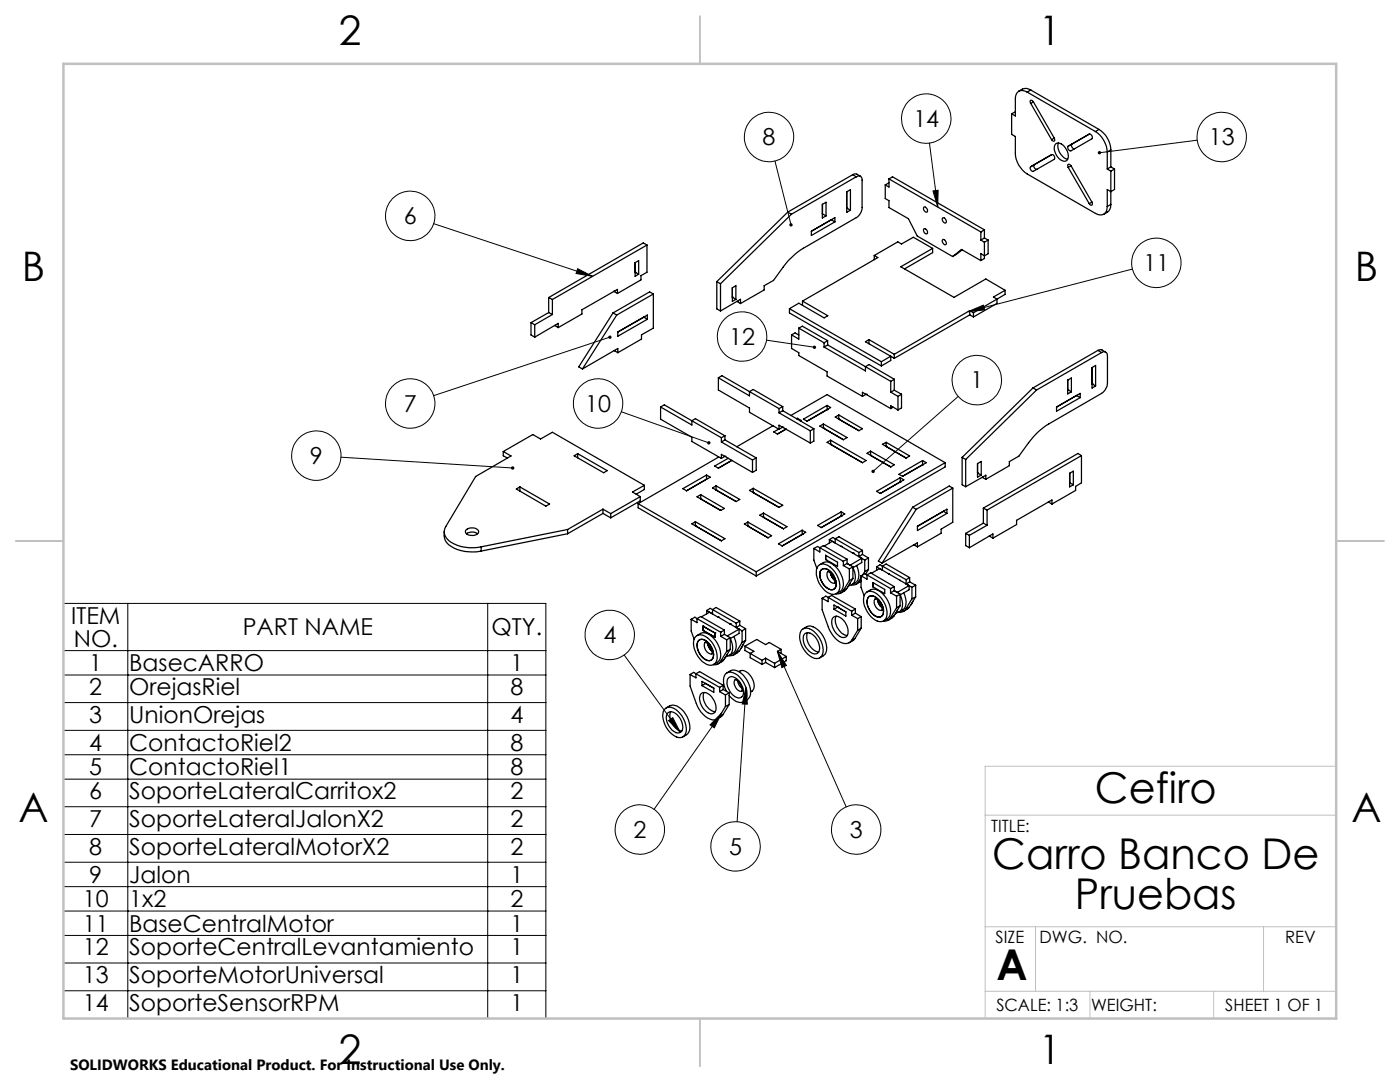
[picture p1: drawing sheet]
<svg xmlns="http://www.w3.org/2000/svg" width="279mm" height="216mm" viewBox="0 0 279 216" stroke-linecap="round" stroke-linejoin="round" font-family="sans-serif">
<g fill="none" stroke="#000" stroke-width=".25">
<path d="M205 18.4a1.43 1.43 0 0 0-1.7-.2 1.43 1.43 0 0 0-.7 1.5v3.4l-.7-.4M205 18.4l13.6 7.8M205.7 18a1.87 1.87 0 0 0-2.4 .2M205.7 18l-.7 .4M205.7 18l13.6 7.8M169 38.3l.7-.4v4l-.7 .5zM170.2 34.9l.4-.2h.4l.7 .5M170.2 34.9l.7 .4M170.2 34.9l-13 7.4M170.9 35.3a.7 .7 0 0 1 .8-.1 .7 .7 0 0 1 .3 .7v5.5a2.46 2.46 0 0 1-1.1 2l-10.6 6.1a14.9 14.9 0 0 0-4 3.8l-1.9 2.7-1.9 1v.9l-4.7 2.7M170.9 35.3l-13 7.5M176.7 36.9v2.7l.7 .4v1.4l3.9 2.2 1.8 3.5 7 4.1"/>
<path d="M177.4 35.7v1.6l-.7-.4M177.4 35.7l18.4 10.6M177.4 35.7l.7-.4 18.4 10.6M177.4 36.5l-.7 .4M201.9 22.7v4.1l.7 .4v3.4a5.1 5.1 0 0 0 2.4 4.1l13.6 7.9a1.44 1.44 0 0 0 1.7 .1 1.44 1.44 0 0 0 .7-1.5M202.6 22.3l-.7 .4M205.7 20.6l4.2 7.3M206.2 20.3l-.5-.3-.1 .1 .1 .5M206.2 20.3l4.2 7.3M206.2 20.3l-.5 .3M206.4 32.8a.6 .6 0 0 0 .5 1M206.4 32.8l-.7 .5"/>
<path d="M209.9 30.9a.6 .6 0 0 1 .5 .9l-4.2 2.4a.62 .62 0 0 1-.5-.9M209.9 30.9l-4.2 2.4M209.9 30.9l-3.5 1.9M210.4 27.6l.1 .3-.1 .3h-.3l-.2-.3M210.4 27.6l-.5 .3M210.6 28.8a1.27 1.27 0 0 1 1.9 .5 2.28 2.28 0 0 1 .4 2.7 1.55 1.55 0 0 1-1.9-.8l-.3-.4a1.95 1.95 0 0 1-.1-2zM211.2 28.5a2.66 2.66 0 0 0 1.9 3.3M213.1 29.2l4.3-2.4a.6 .6 0 0 1 .5 .9l-4.2 2.4h-.2l-.3-.3zM213.2 33.4l4.2 7.2M213.7 33.1l-.2-.3h-.3l-.1 .2 .1 .4M213.7 33.1l4.2 7.2M213.7 33.1l-.5 .3"/>
<path d="M217.4 26.7l-3.5 2.1a.62 .62 0 0 0 .6 .9M218.6 26.2a5.3 5.3 0 0 1 2.4 4.1M219.3 25.8a5.1 5.1 0 0 1 2.4 4.1M219.3 25.8l-.7 .4M221 30.3v3.4M221 33.7l.7 .4M221.7 29.9v3.4M221.7 34.1v6.7M221.7 29.9l-.7 .4M221.7 33.3l-.7 .4M221.7 33.3l.7 .4M222.4 33.7v4.1l-.7 .4-.7-.4v3.4"/>
<path d="M222.4 33.7l-.7 .4M109.5 59.4l.7 .4M109.5 59.4v3M110.2 59.8v3M122.5 58.1h.1M122.5 58.1l.7 .5M123.2 58.6v-.9l-7.1 4.1v.9l-4.7 2.7M126.8 54.3h.1M126.8 52.4l.7-.4v2.7l-.7 .4zM126.8 54.3l.7 .4M129.1 48.9l-18.9 10.9M129.1 48.9v5.4l-1.2 .7v.8l-4.7 2.8"/>
<path d="M129.1 48.9l-.7-.4-18.9 10.9M130.4 58.7l-7.3 4.2M130.4 58.7v6.8l-2.4 1.3v.9l-4.7 2.7M130.4 58.7l-.8-.5-7.3 4.2M143.1 56.2l.7 .4M143.1 56.2v5.4l.7 .5M143.8 56.6v5.5M146.2 59.3h.1M146.2 57.4l.7-.4v2.7l-.7 .4zM146.2 59.3l.7 .4M157.2 42.3l.7 .5M157.2 42.3l-14.1 13.9"/>
<path d="M157.9 42.8l-14.1 13.8M164.1 40.8l.8-.4v2.7l-.8 .4zM164.1 42.7h.1M164.1 42.7l.8 .4M164.1 40.8v1.9M165.9 43.9h.1M165.9 43.9l.7 .4M165.9 43.9l-4 2.2M166.6 44.3l-4.7 2.7v-.9M166.6 44.3v-.9l-4.7 2.7M169 41.5h.1M169 41.5l.7 .4"/>
<path d="M174.5 51l.7 .4-15 8.7M174.5 51v.8M184.4 45.6a.65 .65 0 0 1 .6 1 .65 .65 0 0 1-.6-1zM184.4 41.3a.69 .69 0 0 1 .6 1 .69 .69 0 0 1-.6-1zM186.1 49.6l-6.3 3.6 10.6 6.1 6.3-3.6 3.9 2.2M186.1 49.6l-3.8-2.3-2.4 1.4-.7-.4-4.7 2.7M186.1 49.6v.8l-5.6 3.3M188.1 47.9l.1-.1a.69 .69 0 0 1 .5 1h-.2l-.3-.3zM188.1 43.6a.57 .57 0 0 1 .6 .2 .57 .57 0 0 1-.1 .7l-.4-.3zM190.1 51.2l1.8-1.4 3.9 2.2M192 49.8l-1.9 1.4M195.8 47.9l.7 .4"/>
<path d="M195.8 46.3v1.6M196.5 45.9v1.6M196.5 48.3v3.3l-.7 .4M196.5 45.9l-.7 .4M196.5 47.5l-.7 .4M196.5 47.5l.7 .4M197.2 47.9v2.7l-.7 .4-.7-.4v1.4M197.2 47.9l-.7 .4M199 59.7l-4.7 2.7M199 59.7v.8l-4.7 2.8M200.6 57.9l-2.3 1.4 .7 .4M200.6 57.9v.8l-1.6 1"/>
<path d="M217.9 40.3l.1 .4-.1 .2h-.3l-.2-.3M217.9 40.3l-.5 .3M221.7 40.8a1.89 1.89 0 0 1-1.4 2M221.7 40.8l-.7 .4M106 64.4l.7 .4M106 64.4v2.5l.7 .4M106.7 64.8v2.5M109.5 62.4l.7 .4M109.5 62.4l-3.5 2M110.2 62.8l-3.5 2M110.7 64.9h.1M110.7 64.9l.7 .5"/>
<path d="M111.4 65.4v-.9l-4.7 2.8M122.3 62.4l.8 .5M122.3 62.4l-6.8 10.8 .7 .4M122.6 70h.1M122.6 70l.7 .4M123.1 62.9l-6.9 10.7M123.3 70.4v-.9l-7.1 4.1M128.5 63.3h.1M128.5 63.3l.7 .4M128.5 63.3l-5.2 3M129.2 63.7l-5.9 3.4v-.8M129.2 63.7v-.8l-5.9 3.4"/>
<path d="M143.4 75.4v2.4l6.2 3.6v.9l5.9 3.4M143.4 75.4l6.2 3.6v-.9M143.4 75.4l.7-.4 5.5 3.1M147.1 60.1h.1M147.1 60.1l.7 .5M147.8 60.6v-.9l-4 2.4M149.6 78.1l5.9 3.4M149.6 78.1l.7-.4 5.9 3.4M157.6 61.6l18.3 10.6M157.6 61.6v.8l18.3 10.6M158 66.8v2.7l1.4 .9v.5l5.7 3.3v.8l7 4.1M158 66.8l.7-.4 .7 .5"/>
<path d="M159.4 65.5v2.2l-1.4-.9M159.4 65.5l5.1 2.9M159.4 65.5l.7-.4 5.1 2.9M160.2 60.1l5 2.9-.7 .4-5.1-2.9-1.8 1.1M160.2 60.1v.8M164.5 68.4v.9M164.5 69.3l8.2 4.7v-.8M165.2 68.8l-.7 .5M165.2 68.8l7.5 4.4M165.2 68l-.7 .4M165.2 68v.8M172.1 79.1v-.8l5.7 3.2"/>
<path d="M172.7 73.2l5.1 2.9M172.7 73.2l.7-.5 5.1 3M172.9 78.7h.1M172.9 78.7l-.8 .4M173.4 67.8l5.1 2.9M173.4 67.8l-.7 .4 5.1 2.9M173.4 67.8v.8M175.9 72.2v.8M177.8 71.1v.8l-1.9 1.1M177.8 76.1v2.1M177.8 78.2l1.4 .9M177.8 71.1l-1.9 1.1"/>
<path d="M177.8 71.1l.7 .4M178.5 75.7l-.7 .4M178.5 77.9l-.7 .3M178.5 70.7v.8M178.5 75.7v2.2M178.5 77.9l1.4 .8M179.2 79.1v2.7M179.9 78.7l-.7 .4M179.9 78.7v2.7l-.7 .4M193.5 62l.8 .4M193.5 62l-15 8.7M193.5 62v.8"/>
<path d="M193.5 62.8l-15 8.7M193.5 62.8l.8 .5M194.3 62.4v.9M206.2 77.4l.7 .4M206.2 77.4l-14.2 13.9M206.9 77.8l-14.2 13.9M213.1 77.8h.1M213.1 75.8l.7-.4v2.8l-.7 .4zM213.1 77.8l.7 .4M214.8 78.9h.1M214.8 78.9l.8 .4M214.8 78.9l-3.9 2.3"/>
<path d="M215.6 79.3l-4.7 2.8v-.9M215.6 79.3v-.8l-4.7 2.7M217.9 76.6h.1M217.9 73.3l.8-.4v4.1l-.8 .4zM217.9 76.6l.8 .4M219.1 69.9l.7-.1 .9 .5M219.1 69.9l.8 .4M219.1 69.9l-12.9 7.5M219.9 70.3a.72 .72 0 0 1 .8 0 .72 .72 0 0 1 .3 .7v5.5a2.72 2.72 0 0 1-1.1 2l-10.6 6.1a13.6 13.6 0 0 0-4 3.7l-2 2.7-1.9 1.1v.8l-4.7 2.7M219.9 70.3l-13 7.5M100.4 90.1l1.6 .9-7.1 4.1-5.9 10a2.21 2.21 0 0 0 1 3.1 8.5 8.5 0 0 0 6 .9M100.4 90.1l5.9-3.4 1.6 .9 2.3-1.3 18.4 10.5"/>
<path d="M100.4 90.1v.8l.9 .5M103 97.6l.8-.4 5.9 3.4-.8 .4zM103.8 97.2v.8M114.6 90.9l.7-.4 5.9 3.4-.7 .4zM115.3 90.5v.9M127.8 99.1l-5.9 3.4M127.8 99.1v.8l-5.9 3.4M128.6 96.8l-2.4 1.4 1.6 .9M128.6 96.8v.9l-1.6 .9M131.8 81.2v2.4l6.3 3.6v.9l5.9 3.4M131.8 81.2l6.3 3.6v-.8M131.8 81.2l.8-.4 5.5 3.2"/>
<path d="M138.1 84l5.9 3.3M138.1 84l.7-.5 5.9 3.5M139.1 99.1l.7-.4 4.8 2.8-.8 .3zM139.8 99.6h.1M139.8 98.7v.9M141 94.8l-4.7 2.7 .7 .4M141 94.8l.7 .4-4.7 2.7M141 94.8v.8M141 95.6l-4 2.3M142.9 97.8h.1M142.9 97.8l4 2.3M142.9 96.9l4.7 2.8-.7 .4"/>
<path d="M142.9 96.9l-.7 .5 4.7 2.7M142.9 96.9v.9M143.4 91.2l-16 9.3M144 91.5v-.8l6.2 3.6M144 87.3v.9M144 88.2l6.2 3.6M144.7 91.1h.1M144.7 87.8l-.7 .4M144.7 87.8l6.2 3.6M144.7 87l-.7 .3M144.7 87v.8M144.7 91.1l-.7 .4"/>
<path d="M145.3 91.4l-2.7 1.6 .8 .4 2.6-1.5M149.6 97.9l.7-.5 5.9 3.4-.7 .4zM150.2 91.8v2.5M150.3 98.3h.1M150.3 97.4v.9M150.3 98.3l5.2 2.9M150.9 91.4l-.7 .4M150.9 91.4v2.4l-.7 .5M154.3 84.9l-7.3 4.2M155.4 85.6l-1 .6 .8 .4 1.7-1M155.5 85.7v-.9l6.2 3.6M155.5 81.5v.9"/>
<path d="M155.5 82.4l6.2 3.6M156.2 85.2h.1M156.2 82l-.7 .4M156.2 82l6.2 3.5M156.2 81.1l-.7 .4M156.2 81.1v.9M156.2 85.2l-.7 .5M157.8 82.9l7.3-4.2 23.5 13.6M159.1 83.5l-.1 .1M159.1 83.5l.8 .4-.2 .1M159.1 83.5v.1M161.7 86v2.4"/>
<path d="M162.4 85.5l-.7 .5M162.4 85.5v2.5l-.7 .4M164.3 85.4h.1M164.3 84.6l-.7 .4 4.7 2.7M164.3 84.6l4.8 2.7-.8 .4M164.3 84.6v.8M164.3 85.4l4 2.3M165.1 81.7h.1M165.1 80.9v.8M165.1 80.9l.7 .4-4.7 2.7M165.1 80.9l-4.8 2.7 .8 .4M165.1 81.7l-4 2.3"/>
<path d="M165.8 88.7h.1M165.8 87.8l7.1 4.1-.8 .4M165.8 87.8l-.7 .5 7 4M165.8 87.8v.9M165.8 88.7l6.3 3.6M166.7 83.2l.7-.4 4.7 2.7-.7 .4zM167.4 83.6h.1M167.4 82.8v.8M173 90.5l.7-.5 4.8 2.7-.7 .5zM173.7 90.9h.1M173.7 90v.9M176.8 89.1h.1"/>
<path d="M176.8 88.3l4.7 2.7-.7 .4M176.8 88.3l-.7 .4 4.7 2.7M176.8 88.3v.8M176.8 89.1l4 2.3M177.8 81.5v-.5l1.4 .8M178.2 81.2l-.4 .3M179.4 94.7l4.7-2.8 .8 .4-4.8 2.7zM179.7 96.2h.1M179.7 95.3v.9M179.7 95.3l.7 .4-4.7 2.8M179.7 95.3l-4.8 2.7 .8 .5M179.7 96.2l-4 2.3"/>
<path d="M184.1 92.7h.1M184.1 91.9v.8M188.6 92.3v.9l-37.7 21.7M188.6 92.3l-37.7 21.8M190.1 97.4l-7.3 4.2M190.1 97.4v6.8l-2.3 1.4v.8l-4.7 2.7M190.1 97.4l-.7-.4-7.3 4.2M192 91.3l.7 .4M192 91.3v5.4l.7 .4M192.7 91.7v5.4M195.1 94.4h.1M195.1 92.5l.7-.4v2.7l-.7 .4z"/>
<path d="M195.1 94.4l.7 .4M196 95.2h.1M196 95.2l.7 .4M196.7 95.6v-.8l-4 2.3M213.5 94.4l.7-.4v2.7l-.7 .5zM213.5 96.3h.1M213.5 96.3l.7 .4M213.5 94.4v1.9M215.8 90.9l-18.8 10.9M215.8 90.9v5.4l-1.1 .7v.9l-4.8 2.7M215.8 90.9l-.7-.4-18.8 10.9M88.7 106.1a2.84 2.84 0 0 0 1.9 3.3l.6 .2a9.7 9.7 0 0 0 4.8 .4"/>
<path d="M93 105.7a1.83 1.83 0 0 1 2.5 .2 .96 .96 0 0 1-1.2 1 1.06 1.06 0 0 1-1.4-1zM93.1 106.5l.5-.2a1.85 1.85 0 0 1 1.7 .2M96 109.1v.9M113.3 105.7l-17.3 3.4M113.3 105.7v.8M113.3 106.5l-17.3 3.5M120.3 101.6l1.6 .9M120.3 101.6l-7 4.1M120.3 101.6v.8M120.3 102.4l-7 4.1M120.3 102.4l1.6 .9M121.9 102.5v.8"/>
<path d="M127.4 100.5v.8l23.5 13.6M127.4 100.5l23.5 13.6M138.8 104.9h.1M138.8 104.1l5.9 3.4-.7 .4M138.8 104.1l-.7 .4 5.9 3.4M138.8 104.1v.8M138.8 104.9l5.2 3M149.3 105h.1M149.3 104.2l-.7 .4 4.7 2.7M149.3 104.2l4.7 2.7-.7 .4M149.3 104.2v.8M149.3 105l4 2.3"/>
<path d="M150.9 114.1v.8M151.6 102.8l.8-.4 4.7 2.7-.7 .4zM152.4 103.2h.1M152.4 102.4v.8M160.1 106.6h.1M160.1 105.8l-4.7 2.7 .7 .4M160.1 105.8l.7 .4-4.7 2.7M160.1 105.8v.8M160.1 106.6l-4 2.3M162.4 109.4v2.4l.6 1.6M163.3 112.9a1.92 1.92 0 0 1 2.8 .6 4.6 4.6 0 0 1 1.4 4.2 1.46 1.46 0 0 1-2.4 .5 4.7 4.7 0 0 1-2-5zM163.6 112.7l.7-.4a2.23 2.23 0 0 1 2.5 .8 4.3 4.3 0 0 1 1.2 4.6l-1.1 .8"/>
<path d="M163.6 109.3v.8l-1.2-.7M163.6 109.3l4.7 2.7M163.6 109.3l.7-.4 4.8 2.7M163.6 109.3l-.4-.3-.8 .4M163.9 113.7a1.4 1.4 0 0 1 2 .5 2.71 2.71 0 0 1 .7 3.2 1.41 1.41 0 0 1-2-.5 2.71 2.71 0 0 1-.7-3.2zM163.9 113.7a1.44 1.44 0 0 1 2 .5 2.76 2.76 0 0 1 .7 3.2 1.41 1.41 0 0 1-2-.5 2.71 2.71 0 0 1-.7-3.2zM164.1 119.4v2.3l1.2 3.4a4.8 4.8 0 0 0 3.3 3.3 1.43 1.43 0 0 0 1.3-.6M164.5 109l1.6-1 1.8 1M164.8 111.7h.1M164.8 110.8l2.3 1.4v.8l-2.3-1.3zM165.2 114a2.42 2.42 0 0 1 1.4 2.4M165.3 114a1.63 1.63 0 0 0 1.1 2.4l.2-.1"/>
<path d="M165.3 119.2v.9l-1.2-.7M165.3 119.2l4.7 2.8M165.3 119.2l.7-.4 4.7 2.7M165.3 119.2l-.5-.2-.7 .4M165.5 107.7v.6M165.7 114.3l.3 .7 .5 .7M166.7 107.5v.8l-1.2-.6M166.7 107.5l4.7 2.7M166.7 107.5l.7-.4 4.7 2.7M166.7 107.5l-.5-.3-.7 .5M167.9 109l2.3 1.4M167.9 109h.1"/>
<path d="M167.9 103h.1M167.9 102.1l-4.7 2.7 .7 .5M167.9 102.1l.7 .5-4.7 2.7M167.9 102.1v.9M167.9 103l-4 2.3M168.3 117.9a1.38 1.38 0 0 1-1.4 .6M168.3 112v.9M168.3 112.9l1.2 .6M169 117.4l-.5 .5-.7 .5M169 117.4l-.7 .5M169.1 112.4l.6 .4M169.1 112.4l1.1 .7"/>
<path d="M169.1 112.4l-.8 .5M169.1 111.6l-.8 .4M169.1 111.6v.8M169.5 115.9l-1.2 2M169.5 113.5v2.4M169.7 112.8h.1M169.7 116.3l-.5 .9M170.2 113.2a2.69 2.69 0 0 1-.2 3.5l-.5 .1M170.2 110.4h.1M170.2 110.4l1.8 1M170.2 115.4l-.7 .5M170.2 113.1l-.7 .4"/>
<path d="M170.2 113.1v2.3M170.2 115.4l-1.2 2M171 112.9a2.72 2.72 0 0 1-.3 3.4l-.7 .4M171.3 116.1a1.23 1.23 0 0 1-1.4 .6M171.4 110.2v.9M171.4 111.1l1.2 .7M171.8 116l-.9 .6M171.8 114.9v2.3l.6 1.7M171.8 115.3l-.5 .8M171.8 115.8l-.5 .3M172 111.4l-2.3 1.4M172 111.4v.9l-1.8 1"/>
<path d="M172.1 109.8v.8M172.1 110.6l-.7 .5M172.1 110.6l1.2 .7M172.1 109.8l-.7 .4M172.6 111.8v2.3M172.6 114.1l-.4 .6M172.6 118.5a1.56 1.56 0 0 1 2.3 0 4.6 4.6 0 0 1 1.9 4.9 1.42 1.42 0 0 1-2.1 .3 4.9 4.9 0 0 1-2.2-4.9zM173 118.1a2.29 2.29 0 0 1 3.5 .8 4.2 4.2 0 0 1 1 4.1l-.4 .5-.7 .4M173 114.7l4.7 2.7M173 114.7v.9l-1.2-.7M173 114.7l.7-.4 4.8 2.8M173 114.7l-.4-.2-.8 .4"/>
<path d="M173.3 111.3l-.7 .5M173.3 113.6l-.7 .5M173.3 111.3v2.3M173.3 113.6l-.5 1M173.4 119a1.64 1.64 0 0 1 2.1 .8 2.45 2.45 0 0 1 .4 3.2 1.66 1.66 0 0 1-2-.8 2.62 2.62 0 0 1-.5-3.2zM174.2 116.2l2.4 1.4v.9l-2.4-1.4zM174.2 117.1h.1M174.7 119.5a2.32 2.32 0 0 1 1.3 2.3M174.7 119.5a1.54 1.54 0 0 0 .9 2.3l.5-.1M174.9 113.1l2.4 1.4M174.9 113.1v.7M175.2 119.8l.2 .7 .6 .7"/>
<path d="M175.5 113.5l-1.6 .9M176.1 113l-.5-.3-.7 .4M176.1 113v.8M176.1 113l4.7 2.7M176.1 113l.7-.5 4.7 2.8M177.3 114.5h.1M177.3 114.5l2.4 1.3M177.7 117.4v.9M177.7 118.3l1.2 .7M178.5 117.1v.8M178.5 117.9l.6 .3M178.5 117.9l-.8 .4"/>
<path d="M178.5 117.9l1.1 .7M178.5 117.1l-.8 .3M178.9 119v2.3M179.1 118.2h.1M179.6 118.6l-.7 .4M179.6 118.6v2.3M179.7 115.8l1.7 1M179.7 115.8v.1M180.4 118.3a2.89 2.89 0 0 1-.2 3.3l-.8 .5M180.8 116.5l1.2 .7M180.8 115.7v.8M181.4 116.8v.9l-1.8 1a2.88 2.88 0 0 1-.1 3.4l-.6 .2"/>
<path d="M181.4 116.8l-2.3 1.4M181.5 116.1l-.7 .4M181.5 116.1l1.2 .7M181.5 115.3l-.7 .4M181.5 115.3v.8M182 117.2v2.3M182 119.5l-1.2 2M182.1 101.2l.7 .4M182.1 101.2l-6.8 10.8 .7 .4M182.2 120l-.5 .8M182.4 108.7h.1M182.4 108.7l.7 .4"/>
<path d="M182.7 116.8l-.7 .4M182.7 119.1l-.7 .4M182.7 116.8v2.3M182.7 119.1l-1.2 2M182.8 101.6l-6.8 10.8M183.1 105l5.9-3.4v.8l-5.9 3.5zM183.1 109.1v-.8l-7.1 4.1M188.3 102h.1M188.3 102l.7 .4M192.7 106.4v2.5l.8 .4M192.7 106.4l.8 .4M193.5 106.8v2.5"/>
<path d="M196.3 104.4l.7 .4M196.3 104.4l-3.6 2M196.3 101.4l.7 .4M196.3 101.4v3M197 104.8l-3.5 2M197 101.8v3M197.4 107h.1M197.4 107l.8 .4M198.2 107.4v-.9l-4.7 2.8M209.2 100.2h.1M209.2 100.2l.7 .4M209.9 100.6v-.8l-7 4v.9l-4.7 2.7"/>
<path d="M137.7 134.6v2.3l1.3 3.5a4.6 4.6 0 0 0 3.6 3.3l.7-.4 .2-.3M137.9 123.6v2.3l.6 1.7M138.8 127a1.78 1.78 0 0 1 2.4 .2 5 5 0 0 1 1.8 4.6 1.42 1.42 0 0 1-2.4 .5 4.7 4.7 0 0 1-2-4.9zM138.9 134.4v.9l-1.2-.7M138.9 134.4l4.7 2.8M138.9 134.4l.7-.4 4.7 2.7M138.9 134.4l-.5-.2-.7 .4M139.1 126.8a2.1 2.1 0 0 1 3.2 .4 4.6 4.6 0 0 1 1.4 4.2 2.13 2.13 0 0 1-1.3 1.2M139.1 123.4v.8l-1.2-.6M139.1 123.4l4.7 2.8M139.1 123.4l.7-.4 4.8 2.7M139.1 123.4l-.4-.2-.8 .4"/>
<path d="M139.4 127.8a1.4 1.4 0 0 1 2 .5 2.77 2.77 0 0 1 .7 3.3 1.41 1.41 0 0 1-2-.5 2.77 2.77 0 0 1-.7-3.3zM140 138.4a1.51 1.51 0 0 1 2 .6 2.65 2.65 0 0 1 .6 3.2 1.51 1.51 0 0 1-2.1-.6 2.65 2.65 0 0 1-.5-3.2zM140 123.1l1.6-.9 1.8 1M140.1 136l2.4 1.3v.8l-2.4-1.3zM140.3 125h.1M140.3 125.8h.1M140.3 125l2.4 1.3M140.3 125v.8M140.3 125.8l2.4 1.3v-.8M140.5 138.2a3.1 3.1 0 0 0 2.2 3.8M140.8 128.2h-.1a2.3 2.3 0 0 1 1.4 2.3M140.8 136.4h.1"/>
<path d="M140.8 128.1a1.56 1.56 0 0 0 1.3 2.4M140.8 136.4l-.7 .4M140.8 136.4l1.7 .9M141 121.8v.7M141.3 128.5l.2 .7 .6 .7M142.2 121.6v.9l-1.2-.7M142.2 121.6l4.7 2.8M142.2 121.6l.7-.4 4.7 2.7M142.2 121.6l-.5-.2-.7 .4M142.7 126.3h.1M143.4 123.2h.1M143.4 123.2l2.3 1.3"/>
<path d="M143.6 137.2v.8M143.6 138l1.2 .7M143.8 132a1.29 1.29 0 0 1-1.4 .6M143.8 126.2v.8M143.8 127l1.2 .7M144.3 137.6l-.7 .4M144.3 137.6l1.2 .7M144.3 136.7l-.7 .5M144.3 136.7v.9M144.5 131.6l-.2 .3-1 .6M144.5 131.6l-.7 .4M144.6 126.6l-.8 .4"/>
<path d="M144.6 126.6l1.1 .6M144.6 125.7l-.8 .5M144.6 125.7v.9M144.8 138.7v2.3M145 137.9a3.3 3.3 0 0 1-.2-3.5 2.35 2.35 0 0 1 3.2 1.2 3.8 3.8 0 0 1 .8 4.1 1.52 1.52 0 0 1-2.3 0l-1-.9M145 130l-1.2 2M145 127.7v2.3M145.1 134.3a2.15 2.15 0 0 1 3.2 .4 4.6 4.6 0 0 1 1.4 4.2 2.01 2.01 0 0 1-1.3 1.1M145.2 130.5l-.5 .8M145.3 135.4a1.2 1.2 0 0 1 1.9 .2 3 3 0 0 1 1 3.3 1.2 1.2 0 0 1-1.9-.2 3 3 0 0 1-1-3.3zM145.5 138.3l-.7 .4M145.5 138.3v2.3"/>
<path d="M145.7 124.5h.1M145.7 124.5l1.8 1.1M145.7 129.6l-.7 .4M145.7 127.2l-.7 .5M145.7 127.2v2.4M145.7 129.6l-1.2 2M145.8 127.4l.1 .3a2.46 2.46 0 0 1-.4 3.1l-.5 .2M146.5 127a2.66 2.66 0 0 1-.3 3.4l-.7 .4M146.7 135.6a2.32 2.32 0 0 1 1.4 2.3M146.8 135.6a1.55 1.55 0 0 0 1.3 2.3M146.9 130.2a1.32 1.32 0 0 1-1.4 .6M146.9 125.2l1.2 .7"/>
<path d="M146.9 124.4v.8M147.2 135.9v.1a1.94 1.94 0 0 0 .8 1.3M147.5 134a1.34 1.34 0 0 1 1.8 .3 3.1 3.1 0 0 1 1 3.4l-.5 .4M147.5 125.6l-2.4 1.3M147.5 125.6v.8l-1.8 1M147.6 129.8l-1.2 .9M147.6 129.8l-.7 .4M147.6 124.8l-.7 .4M147.6 124.8l1.2 .6M147.6 123.9l-.7 .5M147.6 123.9v.9M148.1 125.9v2.3"/>
<path d="M148.1 128.2l-1.2 2M148.3 128.7l-.5 .8M148.7 128.9l1.8 1.1-.8 .4M148.7 128.9l2.3-1.3 1.8 1 .7-.4 2.4 1.4M148.7 128.9v.9l1 .6M148.8 125.4l-.7 .5M148.8 127.8l-.7 .4M148.8 125.4v2.4M148.8 127.8l-1.2 2M149.7 130.4l2.4 1.4M149.7 130.4v.8l2.4 1.4M152.1 131.8v.8"/>
<path d="M152.8 131.3l1.8 1.1M152.8 131.3l-.7 .5M152.8 132.2l1.8 1M152.8 131.3v.9M152.8 132.2l-.7 .4M154.6 132.4v.8M155.9 129.6l-.7 .4 1.7 1M155.9 129.6v.8M156.9 131l-2.3 1.4M156.9 131v.8l-2.3 1.4M160 125.7a1.81 1.81 0 0 1 2.4 .3 4.5 4.5 0 0 1 1.6 5 1.6 1.6 0 0 1-2.3-.1 4.6 4.6 0 0 1-1.9-4.9zM160.3 125.5a1.93 1.93 0 0 1 2.8 .1 4.8 4.8 0 0 1 1.8 4.6 2.31 2.31 0 0 1-1.3 1.1"/>
<path d="M160.5 126.6a1.26 1.26 0 0 1 1.9 .2 3.1 3.1 0 0 1 1 3.3 1.19 1.19 0 0 1-1.9-.1 3.1 3.1 0 0 1-1-3.4zM161.2 126.2a3.1 3.1 0 0 0 2.2 3.9M166.3 123.2a1.51 1.51 0 0 1 2 .6 2.65 2.65 0 0 1 .6 3.2 1.51 1.51 0 0 1-2-.6 2.65 2.65 0 0 1-.6-3.2zM166.4 121.6v-.9l2.4 1.4M166.4 121.6l2.4 1.3v-.8M166.9 122.9a3.1 3.1 0 0 0 2.2 3.9M167.2 121.1h.1M167.2 121.1l-.8 .5M167.2 121.1l1.6 1M170 122v.8M170 122.8l1.2 .6M170.6 127.4l-.2 .3-1 .6"/>
<path d="M170.6 127.4l-.7 .4M170.7 122.3l-.7 .5M170.7 122.3l1.2 .7M170.7 121.5l-.7 .5M170.7 121.5v.8M171.2 123.4v2.4M171.2 125.8l-1.3 2M171.9 123l-.7 .4M171.9 125.3l-.7 .5M171.9 123v2.3M171.9 125.3l-1.3 2.1M177.7 123.3a1.37 1.37 0 0 1-1.4 .6"/>
<path d="M178.4 122.9l-.2 .3-1 .6M178.4 122.9l-.7 .4M178.9 121.3l-1.2 2M179.1 121.7l-.5 .9M179.6 120.9l-.7 .4M179.6 120.9l-1.2 2M180.8 121.5a1.3 1.3 0 0 1-1.4 .7M181.5 121.1l-.2 .3-1 .6M181.5 121.1l-.7 .4M132.6 141.6a1.59 1.59 0 0 1 2.3 0 5.1 5.1 0 0 1 2 4.5 1.38 1.38 0 0 1-2.3 .7 4.8 4.8 0 0 1-2.2-4.9zM133 141.3a2.04 2.04 0 0 1 3 .2 5 5 0 0 1 1.6 4.2 1.93 1.93 0 0 1-1.3 1.3M133.2 142.4a1.26 1.26 0 0 1 1.9 .2 3.1 3.1 0 0 1 1 3.3 1.22 1.22 0 0 1-1.9-.2 3.1 3.1 0 0 1-1-3.3z"/>
<path d="M133.8 142a3.1 3.1 0 0 0 2.3 3.9M144.3 142.6l-.3 .3-.9 .6M144.3 142.6l-.8 .4M144.8 141l-1.3 2M145.5 140.6l-.7 .4M145.5 140.6l-1.2 2"/>
</g>
<g fill="none" stroke="#000" stroke-width=".2">
<path d="M154.7 32.1l3.2 12.8M185.5 28.5l1.6 12.8M186.2 38.1l1-.1-.1 3.3zM238.9 28l-19.5 2.5M86.5 44.6l31.8 10.5M115.3 53.6l3 1.5-3.3-.5zM226 53.7l-32.8 8.5M121.7 67.3l-35.2 11.7M153 67.9l9.5 1.4M191.2 79.1l-17 15M193.2 62.2l3.1-1.3 .2 .9zM68.1 91.2l34.2 2.2"/>
<path d="M124 82.2l17.5 6.2M12.7 120.4h96.2v82.8h-96.2zM12.7 129.8h96.2M12.7 134.7h96.2M25.5 120.4v82.8M97.3 120.4v82.8M124.6 130.7l11.2 15.5M148.9 137.2l.3 3.3h-1.1zM148.9 137.2l-1.8 26.8M155.2 130l1.8 2.8-1 .4zM155.2 130l13.7 31M12.7 140.2h96.2"/>
<path d="M12.7 145.7h96.2M12.7 150.6h96.2M12.7 155.5h96.2M133.4 143.8l.9-.6 1.5 3zM144 142.2l-1.4 3-.9-.6zM144 142.2l-13.5 19.3M12.7 161h96.2M12.7 166.5h96.2M12.7 172h96.2M12.7 176.9h96.2M12.7 181.8h96.2M12.7 186.7h96.2"/>
<path d="M12.7 192.2h96.2M12.7 197.7h96.2"/>
<circle cx="153.5" cy="27.3" r="4.9"/>
<circle cx="184.9" cy="23.7" r="4.9"/>
<circle cx="243.8" cy="27.3" r="4.9"/>
<circle cx="81.9" cy="43.1" r="4.9"/>
<circle cx="230.8" cy="52.4" r="4.9"/>
<circle cx="148.1" cy="67.2" r="4.9"/>
<circle cx="195" cy="75.9" r="4.9"/>
<circle cx="63.1" cy="90.9" r="4.9"/>
<circle cx="81.9" cy="80.5" r="4.9"/>
<circle cx="119.4" cy="80.5" r="4.9"/>
<circle cx="121.7" cy="126.7" r="4.9"/>
<circle cx="127.7" cy="165.5" r="4.9"/>
<circle cx="146.8" cy="168.9" r="4.9"/>
<circle cx="170.9" cy="165.5" r="4.9"/>
</g>
<path d="M266.7 152.9h-70.1v50.3M196.6 162.7h70.1M196.6 197.8h70.1M196.6 184.9h70.1M206.7 184.9v12.9M217.5 197.8v5.4M242.2 197.8v5.4M252.2 184.9v12.9" fill="none" stroke="#c0c0c0" stroke-width=".2"/>
<path d="M139.7 3.2v9.5M3.1 107.9h9.6M266.7 107.9h9.5M139.7 203.2v9.6" fill="none" stroke="#c0c0c0" stroke-width=".25"/>
<path d="M12.7 12.7h254v190.5h-254z" fill="none" stroke="#c0c0c0" stroke-width=".5"/>
<path d="M115.3 53.6l3 1.5-3.3-.5zM102.1 93.1a.36 .36 0 0 0 0 .6 .36 .36 0 0 0 .6-.3h-.4h.4a.35 .35 0 0 0-.2-.3 .35 .35 0 0 0-.4 0zM121.5 67a.33 .33 0 0 0 .1 .6 .33 .33 0 0 0 .4-.4l-.3 .1 .3-.1a.32 .32 0 0 0-.5-.2zM219.1 30.3v.2h.3h-.3a.34 .34 0 0 0 .4 .3 .34 .34 0 0 0 .2-.5 .34 .34 0 0 0-.6 0zM157.7 44.6a.34 .34 0 0 0-.1 .4 .34 .34 0 0 0 .3 .2v-.3v.3a.34 .34 0 0 0 .2-.5 .34 .34 0 0 0-.4-.1zM193.2 62.2l3.1-1.3 .2 .9zM133.4 143.8l.9-.6 1.5 3zM144 142.2l-1.4 3-.9-.6zM148.9 137.2l.3 3.3h-1.1zM155.2 130l1.8 2.8-1 .4zM174 93.8v.5l.2-.2-.2 .2a.34 .34 0 0 0 .5 0 .34 .34 0 0 0 0-.5 .34 .34 0 0 0-.5 0zM141.3 88.1a.34 .34 0 0 0 0 .5 .34 .34 0 0 0 .5-.1l-.3-.1h.3a.33 .33 0 0 0-.2-.3 .33 .33 0 0 0-.3 0zM186.2 38.1l1-.1-.1 3.3zM162.2 69.1a.34 .34 0 0 0 .2 .5 .34 .34 0 0 0 .5-.2l-.4-.1 .4 .1a.35 .35 0 0 0-.2-.4 .35 .35 0 0 0-.5 .1z" fill="#000"/>
<g font-size="8.5">
<text x="218.5" y="160.2">Cefiro</text>
<text x="198" y="173.3">Carro Banco De</text>
<text x="214.5" y="181.5">Pruebas</text>
<text x="198.9" y="195.5">A</text>
</g>
<g font-size="8.1">
<text x="67.6" y="8.9">2</text>
<text x="207.3" y="8.9">1</text>
<text x="4.4" y="56.2">B</text>
<text x="270.4" y="56.2">B</text>
<text x="3.7" y="164.1">A</text>
<text x="269.7" y="164.1">A</text>
<text x="67.6" y="212.4">2</text>
<text x="207.3" y="212.4">1</text>
</g>
<g font-size="4.7">
<text x="152.2" y="29">8</text>
<text x="182.3" y="25.3">14</text>
<text x="241.3" y="29">13</text>
<text x="80.6" y="44.7">6</text>
<text x="228.2" y="54.1">11</text>
<text x="145.5" y="68.8">12</text>
<text x="193.7" y="77.5">1</text>
<text x="80.6" y="82.2">7</text>
<text x="116.8" y="82.2">10</text>
<text x="61.9" y="92.6">9</text>
<text x="14.2" y="124.5">ITEM</text>
<text x="14.7" y="129">NO.</text>
<text x="48.4" y="126.8">PART NAME</text>
<text x="98.1" y="126.8">QTY.</text>
<text x="120.4" y="128.3">4</text>
<text x="17.8" y="133.9">1</text>
<text x="25.8" y="133.9">BasecARRO</text>
<text x="101.9" y="133.9">1</text>
<text x="17.8" y="138.7">2</text>
<text x="25.8" y="138.7">OrejasRiel</text>
<text x="101.9" y="138.7">8</text>
<text x="17.8" y="144.2">3</text>
<text x="17.8" y="149.8">4</text>
<text x="25.8" y="144.2">UnionOrejas</text>
<text x="25.8" y="149.8">ContactoRiel2</text>
<text x="101.9" y="144.2">4</text>
<text x="101.9" y="149.8">8</text>
<text x="17.8" y="154.7">5</text>
<text x="25.8" y="154.7">ContactoRiel1</text>
<text x="101.9" y="154.7">8</text>
<text x="17.8" y="159.5">6</text>
<text x="25.8" y="159.5">SoporteLateralCarritox2</text>
<text x="101.9" y="159.5">2</text>
<text x="17.8" y="165">7</text>
<text x="25.8" y="165">SoporteLateralJalonX2</text>
<text x="101.9" y="165">2</text>
<text x="126.4" y="167.2">2</text>
<text x="169.6" y="167.2">3</text>
<text x="17.8" y="170.5">8</text>
<text x="25.8" y="170.5">SoporteLateralMotorX2</text>
<text x="101.9" y="170.5">2</text>
<text x="145.5" y="170.5">5</text>
<text x="17.8" y="176.1">9</text>
<text x="25.8" y="176.1">Jalon</text>
<text x="101.9" y="176.1">1</text>
<text x="16.5" y="181">10</text>
<text x="16.5" y="185.9">11</text>
<text x="25.8" y="181">1x2</text>
<text x="25.8" y="185.9">BaseCentralMotor</text>
<text x="101.9" y="181">2</text>
<text x="101.9" y="185.9">1</text>
<text x="16.5" y="190.6">12</text>
<text x="25.8" y="190.6">SoporteCentralLevantamiento</text>
<text x="101.9" y="190.6">1</text>
<text x="16.5" y="196.2">13</text>
<text x="25.8" y="196.2">SoporteMotorUniversal</text>
<text x="101.9" y="196.2">1</text>
<text x="16.5" y="201.7">14</text>
<text x="25.8" y="201.7">SoporteSensorRPM</text>
<text x="101.9" y="201.7">1</text>
</g>
<g font-size="3.4">
<text x="197.8" y="166">TITLE:</text>
<text x="198.7" y="188.1">SIZE</text>
<text x="207.5" y="188.1">DWG. NO.</text>
<text x="256.5" y="188.2">REV</text>
<text x="198.8" y="201.7">SCALE: 1:3</text>
<text x="217.7" y="201.8">WEIGHT:</text>
<text x="244.5" y="201.7">SHEET 1 OF 1</text>
</g>
<text font-size="3" x="14" y="213.5">SOLIDWORKS Educational Product. For Instructional Use Only.</text>
</svg>
